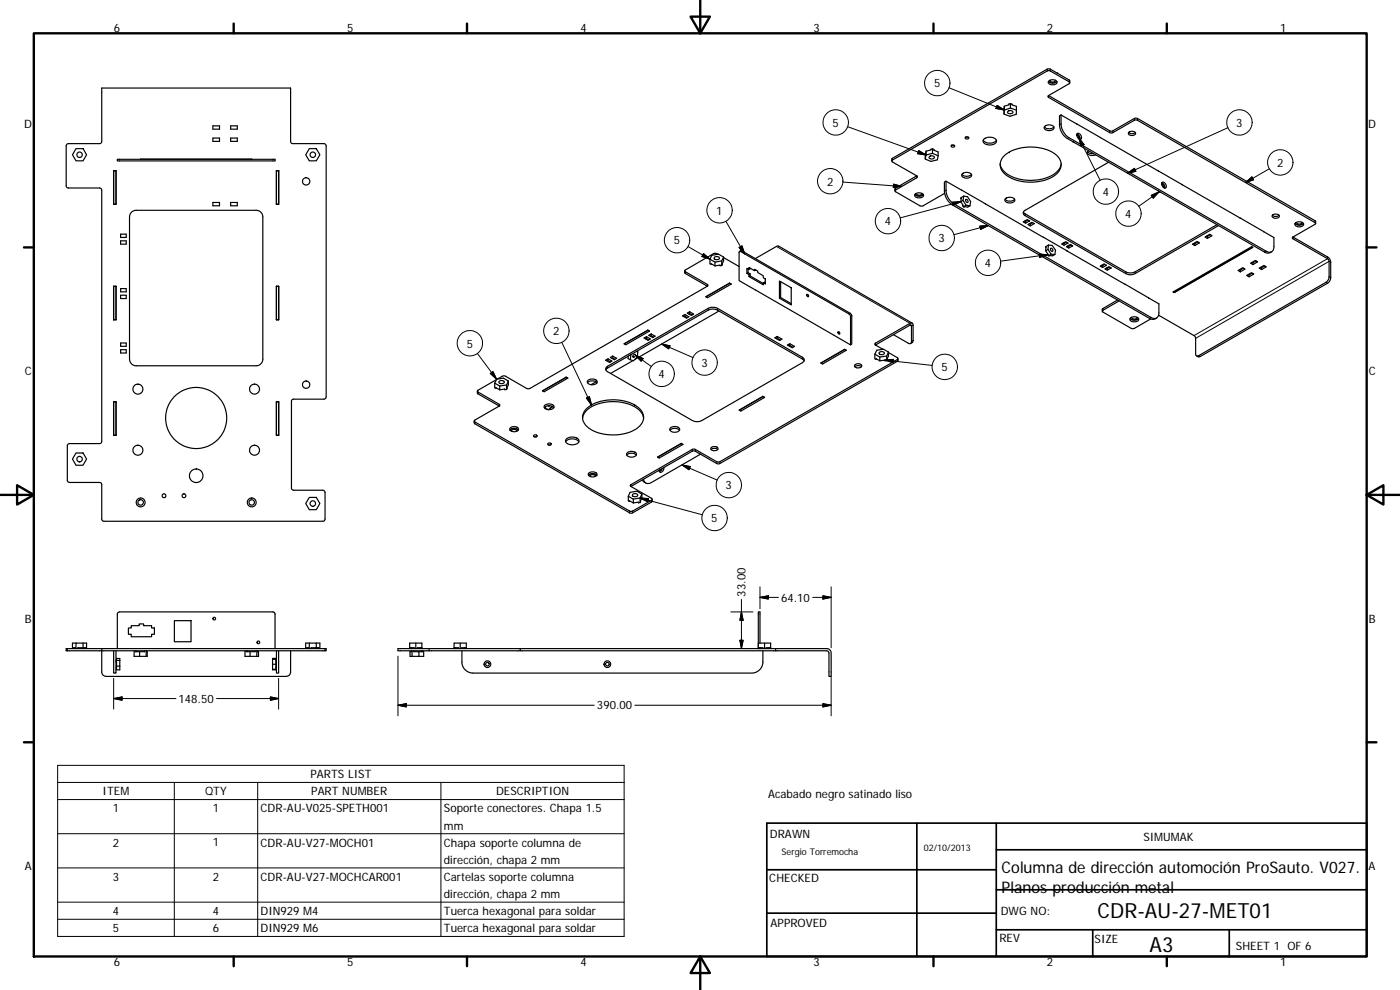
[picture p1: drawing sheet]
<svg xmlns="http://www.w3.org/2000/svg" width="420mm" height="297mm" viewBox="0 0 420 297" stroke-linecap="round" stroke-linejoin="round" font-family="sans-serif">
<g fill="none" stroke="#000" stroke-width=".36">
<path d="M30.5 26.4h56.7l.1 16.4 .6 .3h9.5l.4 .3 .1 75.7-.2 .4-.5 .3h-9.1h-.3l-.3 .4v26.4l.6 .5h8.8l.4 .2 .2 .4v8l-.3 .6-66.2 .1-.5-.7v-10.3l-.1-.5-.5-.1h-9l-.7-.5v-10.5l.2-.5 .5-.2h9l.5-.2 .1-.5v-75.3l-.1-.5-.5-.2h-9.5l-.3-.2-.2-.4v-12l.5-.7h9.5l.6-.3zM63.9 37.8h2v1h-2zM69.2 37.8h2v1h-2zM301.4 33l-.1 1.2 1.8 .7 1.9-.6v-1.2M301.4 31.9l-.1 2.3M301.4 31.9v1.1M302.5 33.4a.9 .9 0 0 1 1.5 .4 .87 .87 0 0 1-.9 .4 .87 .87 0 0 1-.7-.7zM303.2 31.1l-.4 .1v.3l-1.4 .4M303.2 32.4l-1.8 .6M303.2 31.1l1.8 .8v1.2M303.2 32.4l1.8 .7M303.2 31.1v1.3"/>
<path d="M313.4 38.1a2.06 2.06 0 0 0 2.9 0M313.5 38a1.84 1.84 0 0 1 2.8 .3 1.72 1.72 0 0 1-2.9 0zM314.7 28.7l6.2-3.6 .1-.3-6.3-3.6-47 26.9 .1 .5 7.3 4.2M314.7 24.4a1.55 1.55 0 0 1 2.5 .4 1.66 1.66 0 0 1-2.6-.1zM314.7 28.7l-.2 .2 .2 .3 18.6 10.7 .7-.1 6.4-3.7h1l53.4 30.8-.2 .4-6.6 3.8M314.7 24.4a1.79 1.79 0 0 0 2.5 0M314.7 28.7l18.5 10.6h.7l6.7-3.8h.8l53.2 30.7 .3 .8M316.7 24.1a.87 .87 0 0 1-.8 .5 .87 .87 0 0 1-.8-.5M317.2 21.9l.3 .2M317.4 21.9v.1M318.4 34.5l-.4 .3v2.7a5.1 5.1 0 0 0 2.3 4.1l59.5 34.2 .9 .1 .9-.4M318.4 34.5l4.8 2.7"/>
<path d="M318.4 34.5v2.7a5.3 5.3 0 0 0 2.4 4.1l59.2 34.1a1.43 1.43 0 0 0 1.6 .2 1.43 1.43 0 0 0 .7-1.6v-2.7l-3-1.8M321 24.8l-.1-.8-5.7-3.3h-.9l-46.5 26.8-.2 .8M323.1 37.2l7.2 4.1M323.2 37.2h.1M338.7 39.8a1.53 1.53 0 0 0 2 0M338.8 39.7a1.22 1.22 0 0 1 2 .5 1.29 1.29 0 0 1-2.2-.2zM22.8 44.6h2.1l1.1 1.8-1.1 1.9h-2.1l-1.1-1.9zM34.1 51.2h.7v10.1h-.7zM34.1 51.2v10.1M34.8 51.3v10h-.7M35.2 47.8h47.3v.5h-47.3zM42.2 47.8h33.4"/>
<path d="M63.9 41.4h2v1h-2zM69.2 41.4h2v1h-2zM82.9 51.2h.8v10.1h-.8zM83 51.2v10.1M83.6 51.3v10h-.6M83.6 51.2v.1M92.8 44.6h2.1l1.1 1.8-1.1 1.9h-2.1l-1.1-1.9zM274.6 58.3a1.79 1.79 0 0 0 2.5 0M274.7 58.2a1.59 1.59 0 0 1 2.5 .5 1.64 1.64 0 0 1-2.7 0zM275 58a.89 .89 0 0 0 .8 .6 .89 .89 0 0 0 .9-.6M275.1 52.8l.2 .3-.2 .2-6.4 3.8-.1 .2 7.8 4.5 .6-.1 6.5-3.7M275.1 52.8l-6.3 3.6-.2 .9"/>
<path d="M277.7 46.1h.1M277.7 46.1v.1M277.9 46.5l-.2 1.2 1.7 .7 1.9-.4 .2-1.3M277.9 45.4l-.2 2.3M277.9 45.4v1.1M279 46.9a.72 .72 0 0 1 .9-.2 .72 .72 0 0 1 .4 .8 .72 .72 0 0 1-.9 .3 .72 .72 0 0 1-.4-.9zM279.9 46l1.6 .7M279.9 44.7l-2 .7M279.9 44.7v1.3M279.9 46l-2 .5M279.9 44.7l1.6 .9v1.1M283.9 54.4l-.5 .3v2.7a5.5 5.5 0 0 0 2.4 4.1l59.2 34 1.1 .3 1-.4"/>
<path d="M283.9 54.4v2.7a5.1 5.1 0 0 0 2.4 4.1l59.1 34.1a1.44 1.44 0 0 0 1.7 .1 1.44 1.44 0 0 0 .7-1.5v-2.7l-3.1-1.8M283.9 54.4l4.7 2.7M285.5 43.7l.1-.1a.56 .56 0 0 1 .9 .4 .56 .56 0 0 1-.6 .2 .56 .56 0 0 1-.4-.5zM285.7 43.6h.6M288.6 57.1l7.1 4.1M288.6 57.1h.1M288.7 52.3a2 2 0 0 0 2.8 0M288.9 52.1a1.9 1.9 0 0 1 2.7 .5 1.74 1.74 0 0 1-3 0zM289.2 58.8l-.2 1.3M289.2 58.8l1.2 .2 .9 1.5-.2 1.2M289.2 58.8l-.8 .5-.1 1.2M289.7 41.2l.1-.1a.47 .47 0 0 1 .6-.1 .47 .47 0 0 1 .2 .6 .55 .55 0 0 1-.6 .1 .55 .55 0 0 1-.3-.5z"/>
<path d="M289.8 59.9a.5 .5 0 0 1 .6 .2 .5 .5 0 0 1-.2 .7l-.4-.5zM289.9 41.1h.6M295.1 42.1a2.65 2.65 0 0 0 3.9 0M295.4 41.7a2.62 2.62 0 0 1 3.7 .5 1.96 1.96 0 0 1-3 1.1 .96 .96 0 0 1-1-.5 .96 .96 0 0 1 .3-1.1zM300.2 49.1a6.5 6.5 0 0 0 5.5 4.6 13 13 0 0 0 11.9-2.5l.7-1.2 .2-.9M301.5 46.7a13.4 13.4 0 0 1 15.5-.2 3.7 3.7 0 0 1-.7 6.3 13.6 13.6 0 0 1-15-.9 3.5 3.5 0 0 1 .2-5.2zM301.7 59.8a1.98 1.98 0 0 0 2.8 0M301.7 59.7a1.87 1.87 0 0 1 2.9 .3 1.76 1.76 0 0 1-3 0zM322 42.5l.4 .3M323.2 40.7l.4 .2 .1 .7M323.2 40.3a1.39 1.39 0 0 1 .9 1.5 1.44 1.44 0 0 0-.9-1.5zM323.3 40a1.09 1.09 0 0 1 1.1 .6 1.09 1.09 0 0 1-.1 1.2 1.21 1.21 0 0 1-1-1.8z"/>
<path d="M326.4 45.5a1.97 1.97 0 0 0 1.8 .6M326.7 45.2a.79 .79 0 0 0-.3 1 .79 .79 0 0 0 1 .4l1.4-.1M330.2 41.3h.1M330.2 41.3l17.5 10M332.7 48.7l-25 14.4a.84 .84 0 0 0-.6 .8 .84 .84 0 0 0 .6 .8l30.2 17.4a2.88 2.88 0 0 0 2.8 0l25-14.4M347.7 51.3l7.1 4.1M347.7 51.3h.1M347.7 57.3l.5 .3M348 57.5l-.2 .1M348.6 54.9a1.39 1.39 0 0 1 .9 1.5M348.6 55.3h.1a.73 .73 0 0 1 .5 1M348.7 54.8a1 1 0 0 1 1.1 .4 1 1 0 0 1-.1 1.2 1.26 1.26 0 0 1-1-1.6z"/>
<path d="M354.7 55.4l17.5 10M354.7 55.4h.1M36.2 72.3h1.7v1h-1.7zM36.2 70.3h1.7v.9h-1.7zM39.6 63.5l1.3-.4h36a1.97 1.97 0 0 1 2 2v42.6a2 2 0 0 1-2 2h-36a1.97 1.97 0 0 1-2-2v-42.6l.2-1zM63.9 60.7h2v1h-2zM69.2 60.7h2v1h-2zM83.6 61.3h.1M213.1 77.8v1.3l1.5 .7M213.1 77.8l1.5 .8M214.4 77.2a.79 .79 0 0 1 .9-.3 .79 .79 0 0 1 .5 .8l-.1 .1a.77 .77 0 0 1-.9 .2 .77 .77 0 0 1-.4-.8zM214.6 78.6v1.2"/>
<path d="M215.5 76.3l-.7-.3-.6 .1-8.7 5.1 .2 .3 6.7 3.9-.1 .5M216.6 79.7l-.5 .1v-.3l-1.5 .3M216.6 78.3v1.4M217.2 77.1l-.6 1.2-2 .3M217.2 77.1v1.2l-.6 1.4M217.2 77.1l-1.5-.8-2.1 .3-.5 1.2M217.2 77.3l4.6 2.6M221.9 75.5h.4l32.6 18.8 .4 .6v8.6l-33.5-19.3zM221.9 75.4l.7-.2 32.7 18.9 .3 .7v8.5l-.3 .2M226.7 77.6l6.3-3.7h.7l40.1 23M288.3 60.5l.8 1.5M289 60.1l.9 1.5 1.2 .1"/>
<path d="M289 60.1l-.7 .4M289.9 61.6l-.8 .4M291.1 61.7l-.7 .4-1.3-.1M295.7 61.1v.1M295.7 61.2l17.4 10M307.1 66.6l1.2-.7 .7 .4-1.2 .7zM307.1 63.6l.6 .6 30.2 17.4a3 3 0 0 0 2.8 0l24.5-14.2M307.5 66.3l.3 .1M307.8 66.4v.6M308.5 67.4l1.2-.7 .7 .4-1.2 .7zM308.5 66l-.7 .4M309 67.1l.2 .1"/>
<path d="M309.2 67.2v.6M309.9 66.8l-.7 .4M313.1 71.2l7.1 4.1M313.1 71.2h.1M313.8 75.2l.8 1.5M314.5 74.8l1 1.5 1.1 .1M314.5 74.8l-.7 .4M314.7 73.5l1.1 .1 1 1.5-.2 1.3M314.7 73.5l-.9 .5v1.2M314.7 73.5l-.2 1.3M315.3 74.5a.52 .52 0 0 1 .6 .3 .52 .52 0 0 1-.2 .6l-.4-.4zM315.5 76.3l-.9 .4"/>
<path d="M316.6 76.4l-.7 .4-1.3-.1M318.6 73.2l1.2-.7 .7 .4-1.2 .7zM319.1 72.9l.2 .2M319.3 73.1v.5M320 72.7l-.7 .4M320 74l1.2-.7 .7 .5-1.2 .6zM320.2 75.2v.1M320.2 75.3l17.5 10M320.5 73.8l.2 .1M320.7 73.9v.5M321.5 73.5l-.8 .4M330.2 79.9l1.1-.7 .8 .4-1.2 .7z"/>
<path d="M330.7 79.6l.2 .1M330.9 79.7v.6M331.6 79.3l-.7 .4M357.9 73.3l1.4-.8 .7 .4-1.4 .8zM358.3 73l.3 .2v.5M359.5 72.6l-.9 .6M361.6 71.1l1.5-.8 .7 .4-1.4 .8zM362.1 70.8l.3 .2v.5M363.3 70.4l-.9 .6M372.2 65.4l7.1 4.1M372.2 65.4h.1M375.3 79l1.4-.9 .8 .4-1.5 .9z"/>
<path d="M375.8 78.7l.2 .1v.6M376 74.2l-23.6 13.5M377 78.3l-1 .5M379.3 69.5h.1M379.5 79.8l-.9 .5M381.9 64.6a1.56 1.56 0 0 0 1.9 0M381.9 64.5a1.22 1.22 0 0 1 2 .5 1.28 1.28 0 0 1-2.1-.2zM388 71.1l-.2 .3 .2 .2 10.7 6.2 .2 .6v4.7l-.4 1.1-.6 .5-38.1 22a.57 .57 0 0 1-.7 .1 .57 .57 0 0 1-.3-.6v-4.7l-.3-.7-10.8-6.2M388 71.1l10.4 6a1.95 1.95 0 0 1 1 1.6v4.6a2.11 2.11 0 0 1-1 1.7l-38.4 22.1-.9-.4M388.7 67a1.79 1.79 0 0 0 2.5 0M388.8 66.9a1.55 1.55 0 0 1 2.4 .5 1.63 1.63 0 0 1-2.6 0zM389.1 66.7a.89 .89 0 0 0 .8 .5 .89 .89 0 0 0 .8-.5"/>
<path d="M34.1 85.9h.7v10h-.7zM34.1 85.9v10h.7v-10M36.2 86.6h1.7v1h-1.7zM36.2 88.6h1.7v1h-1.7zM82.9 85.9h.8v10h-.8zM83 85.9v10h.6v-10M83.6 85.9h.1M83.6 95.9h.1M194.4 99.1l.5 .2-7.1 4.1-.5-.3M194.4 99.1h.1M194.4 99.1l.4 .3M194.4 99.1l-7 4.1"/>
<path d="M194.4 99.1l-7.1 4M204.8 94.8l.8-.4 1.1 .6-.7 .4zM205.3 95l.3-.1 .7 .4M205.5 81.3l.2 .8 6.6 3.8M205.6 94.4v.5M206.3 94l.7-.5 1.1 .7-.6 .4zM206.7 94.2l.3-.1 .7 .4M207 93.5v.6M211.8 89l7.1-4.1 .5 .3-7.1 4.1zM212.3 85.9l-53.3 30.7h-.9l-6.5-3.8h-.7l-1.6 .9M215.8 93.3l-25.3 14.6M218.9 84.9l.5 .4"/>
<path d="M224.1 80.5l.7 .3v-.6l1.6 1v-.4l1 .5v.5l1.7 .9v.6l.6 .4v1.5l-.6-.3v.6l-4.3-2.5v-.6l-.7-.4zM224.5 81.8l.6 .4M224.5 81.8l-.4 .2M224.5 80.7v1.1M225.1 82.2v.6l4 2.3M225.1 80.4l-.3 .4M225.1 82.2l-.3 .2M225.1 82.8l-.3 .2M226.8 81l-.4 .2M226.8 81h.1M229.7 84.8l-.3-.2-.3 .3M233.9 84.3l3.6 2v5.2l-3.6-2z"/>
<path d="M234.3 89.3l3.2 1.8M234.3 89.3l-.4 .2M234.3 84.5v4.8M242.2 88.3h.2a.34 .34 0 0 1 .3 .4 .34 .34 0 0 1-.3 .3zM242.5 88.4l.2 .4M251.5 99.6a.33 .33 0 0 1 .5 .2 .33 .33 0 0 1-.3 .4zM251.8 99.6l.2 .4M331.6 80.7l1.2-.7 .7 .4-1.2 .7zM332.1 80.4l.2 .1M332.3 80.5v.6M333 80.1l-.7 .4M335.4 90l-4.5 2.6-.1 .8"/>
<path d="M335.9 90.3l-5 2.9-.1 .3 9 5.1 .6-.1 4.9-2.8M337.6 85.3l7.2 4.1M337.7 85.3h.1M339.2 95.5a1.79 1.79 0 0 0 2.5 0M339.3 95.4a1.52 1.52 0 0 1 2.4 .5 1.66 1.66 0 0 1-2.6 0zM339.6 95.2a.86 .86 0 0 0 .8 .5 .86 .86 0 0 0 .8-.5M344.7 89.4h.1M352 87.6l23.6-13.6 .4 .2-23.6 13.6zM352.1 87.5l.3 .2M352.4 87.7v.1M371.5 81.2l1.4-.9 .8 .5-1.5 .8zM372 80.9l.2 .1v.6"/>
<path d="M373.2 80.5l-1 .5M374.1 82.7l1.4-.9 .7 .4-1.3 .9zM374.6 82.4l.3 .1M374.9 82.5v.6M375.8 82l-.9 .5M377.9 80.5l1.4-.8 .7 .4-1.4 .8zM378.4 80.2l.2 .1v.6M36.2 102.9h1.7v1h-1.7zM36.2 104.9h1.7v1h-1.7zM143.3 117.4l.1 .7 6.4 3.7M148.5 115v1.3l1.5 .7M148.5 115l1.5 .8"/>
<path d="M149 113.9l-5.6 3.3-.1 .3 6.5 3.8 .2 .2-.2 .3M149.8 114.4a.78 .78 0 0 1 .9-.3 .78 .78 0 0 1 .5 .8 .77 .77 0 0 1-.8 .3 .77 .77 0 0 1-.6-.8zM150 115.8v1.2M152 116.9h-.5v-.2l-1.5 .3M152 115.5v1.4M152.6 114.3l-.6 1.2-2 .3M152.6 114.3v1.2l-.6 1.4M152.6 114.3l-1.5-.8-2.1 .3-.5 1.2M169.9 113.3l.4 .2M169.9 113.3l-7.1 4M169.9 113.2l-7.1 4.1M169.9 113.2l.5 .3-7.1 4-.5-.2"/>
<path d="M169.9 113.2v.1M176.3 114.9a2.06 2.06 0 0 1 2.9 0M176.5 114.1a1.85 1.85 0 0 1 2.7 .5 1.72 1.72 0 0 1-3 0zM178.9 114.6l-1.5 .8M181.7 108.1l.8-.4 1.1 .6-.6 .4zM182.1 110l30.4-17.5a3.2 3.2 0 0 1 2.8 0l25.5 14.7a.86 .86 0 0 1 .6 .8 .86 .86 0 0 1-.6 .8l-30.2 17.4a3.1 3.1 0 0 1-2.8 0l-25.5-14.7a.85 .85 0 0 1-.2-1.5zM182.2 108.3l.3-.1 .7 .4M182.5 107.7v.5M183.2 107.3l.7-.5 1.1 .7-.6 .4zM183.6 107.5l.3-.1 .7 .4M183.9 106.8v.6M188.6 106.8l-.1 .8 .7 .4"/>
<path d="M189.3 106.4h.1M189.4 106.4h-.1M190 108.2l-6.8 3.8M190.1 106.4a.32 .32 0 0 1 .5-.1 .32 .32 0 0 1 0 .5l-.3 .4h-.3zM191 105.4l.4 .2-.1 1.5-1.2 1.1-.9-.2 .1-1.6M191.1 105.4l.3 .2M193.3 101.4l.7-.4 1.2 .7-.7 .4zM193.8 101.7l.2-.2 .7 .5M194 101v.5M194.7 100.6l.7-.4 1.2 .7-.7 .4zM195.2 100.9l.2-.2 .7 .4M195.4 100.2v.5"/>
<path d="M228.9 119l.5 .3M228.9 119l-7 4.1M228.9 118.9v.1M233.3 100.9l1.4 .8-.8 .5-1.4-.9 .8-.4v.6M233.3 101.5l-.3 .1M233.3 101.5l.9 .5M237 103.1l1.5 .8-.8 .4-1.4-.8 .7-.4v.6M237 103.7l-.2 .1M237 103.7l1 .5M241.3 108.3l-.5-.6-25.5-14.6a3.1 3.1 0 0 0-2.8 0l-30.2 17.3-.5 .6M246.3 108.9l7.2-4.1 .5 .3-7.1 4.1zM253.5 104.9l.4 .3"/>
<path d="M253.5 104.9l-7.1 4.1M253.5 104.8v.1M256.5 110l.2-.1a1.67 1.67 0 0 1 1.8 .1M256.5 109.5a1.26 1.26 0 0 1 2.1 .4 1.34 1.34 0 0 1-2.2-.2zM262.6 106.3v1.3l.3 .2v-.2l1.1 .7M262.6 106.3l1.4 .8M263.9 105.7a.79 .79 0 0 1 .9-.3 .79 .79 0 0 1 .5 .8 .78 .78 0 0 1-.9 .3 .78 .78 0 0 1-.5-.8zM264 107.1v1.2M266.1 106.8v1.4M266.1 108.2l-2.1 .1M266.6 105.6l-.5 1.2-2.1 .3M266.6 105.6v1.2l-.5 1.4"/>
<path d="M266.6 105.6l-1.5-.8-2 .3-.5 1.2M266.6 105.8l2.8 1.6v.4l-53.4 30.7h-.9l-6.6-3.7h-.6l-18.7 10.7 .1 .5M268.1 100.4l4.5 2.6a.56 .56 0 0 0 .7 .1 .56 .56 0 0 0 .2-.6v-4.8l-.2-.2-10.6 6 2.3 1.3M269.5 107.6l-.1 .7-53.4 30.8h-.9l-6.4-3.7-.8-.1-18.6 10.7M273.3 103.1l.7-.7v-4.8a.57 .57 0 0 0-.2-.7 .57 .57 0 0 0-.7 .1l-10.5 6 .1 .5M22.8 135.9h2.1l1.1 1.8-1.1 1.9h-2.1l-1.1-1.9zM34.1 120.5h.7v10.1h-.7zM34.1 120.5v10.1M34.1 130.6h.7M82.9 120.5h.8v10.1h-.8zM83 120.5v10.1M83 130.6h.6"/>
<path d="M83.6 120.5v10.1M142.3 126.3l.2 .8 46.6 26.8h.6l5.8-3.3 .2-.8M149.8 121.8l-7.3 4.2-.1 .5 46.5 26.8h1l5.8-3.4-.2-.4-6.2-3.5M153 129a1.85 1.85 0 0 1 2.5 0M153.1 128.4a1.44 1.44 0 0 1 2.5 .5 1.56 1.56 0 0 1-2.6-.2zM153.5 129.4a.86 .86 0 0 1 .8-.6 .86 .86 0 0 1 .8 .6M160.2 130.7a.53 .53 0 0 1 .6-.3 .53 .53 0 0 1 .4 .6h-.2a.53 .53 0 0 1-.5 .1 .53 .53 0 0 1-.3-.4zM160.3 131.1h.7M163.4 122.3a2 2 0 0 1 2.8 0M163.4 121.7a1.83 1.83 0 0 1 2.9 .3 1.72 1.72 0 0 1-3 0zM163.4 122.4l.3 .2M163.8 121.9l-.1 .7 .8 .3"/>
<path d="M164.4 133.1a.48 .48 0 0 1 .6-.2 .48 .48 0 0 1 .3 .6h-.1a.45 .45 0 0 1-.6 .1 .45 .45 0 0 1-.2-.5zM164.5 122.9h-.1M164.5 121.7l.2 .2 .3-.2M164.6 133.5h.6M165.7 121.9l-1 1M165.9 122l-.9 .6M169.8 132.6a2.65 2.65 0 0 1 3.9 0M169.9 131.7a2.6 2.6 0 0 1 3.8 .5 2.05 2.05 0 0 1-3 1.1 .97 .97 0 0 1-.8-1.6zM174.8 125.5a6.4 6.4 0 0 1 5.6-4.6 13.2 13.2 0 0 1 11.5 2.2l.9 1.1 .4 1.3M176 122.7a13.4 13.4 0 0 1 14.5-1.2 3.8 3.8 0 0 1 1.9 5.9 11.7 11.7 0 0 1-10.4 3 8.3 8.3 0 0 1-7-4 3.4 3.4 0 0 1 1-3.7zM188.1 136.6a2.06 2.06 0 0 1 2.9 0M188.3 135.8a1.85 1.85 0 0 1 2.7 .5 1.72 1.72 0 0 1-3 0z"/>
<path d="M197.3 137.2l7.1-4.2 .6 .4-7.2 4zM201.1 129.1a2.06 2.06 0 0 1 2.8 0M201.3 128.3a1.9 1.9 0 0 1 2.7 .5 1.72 1.72 0 0 1-3 0zM204.4 133.1l.5 .3M204.4 133.1l-7 4.1M204.4 133v.1M210.2 136.3l-14.7 8.5a1.41 1.41 0 0 1-1.5 .2 1.41 1.41 0 0 1-.8-1.2M213.4 134.9a1.53 1.53 0 0 1 2 0M213.4 134.3a1.27 1.27 0 0 1 2.1 .4 1.19 1.19 0 0 1-1.2 .6 1.19 1.19 0 0 1-1-.9zM221.8 123l7.1-4.1 .6 .3-7.2 4.1zM92.8 149.2h2.1l1.1 1.9-1.1 1.8h-2.1l-1.1-1.8zM176.6 142.6a1.76 1.76 0 0 1 2.5 0"/>
<path d="M176.7 142a1.63 1.63 0 0 1 2.5 .4 1.52 1.52 0 0 1-2.7-.1zM177 142.9a.89 .89 0 0 1 .9-.5 .89 .89 0 0 1 .8 .5M188.6 148.9v1.4l1.5 .6M188.6 148.9l1.5 .9M189.9 148.3a.77 .77 0 0 1 .9-.3 .77 .77 0 0 1 .5 .8l-.1 .1a.76 .76 0 0 1-.9 .2 .76 .76 0 0 1-.4-.8zM190.1 149.8v1.1M192.1 150.8l-.5 .1v-.2l-1.5 .2M192.1 149.4v1.4M192.6 148.3l-.5 1.1-2 .4M192.6 148.3v1.1l-.5 1.4M192.6 148.3l-1.5-.9-2 .3-.5 1.2M192.8 144l1 .9"/>
<path d="M198.7 140.6l-.8 .9M199.3 140.3a1.07 1.07 0 0 1-1.4 1.3v-.5l.4-.3M20.2 194.6h10.3M20.2 194.6v.7M20.2 195.3h10.3M20.2 194.6h-.3v.7h.3M22.5 194.4v.2M22.8 193v1.6M23.4 194.6v-.2h2.3v.2M24.9 193v1.4M25.2 194.4v.2M26 194.6v-1.6h-4.3v1.4h.9v.2"/>
<path d="M30.5 195.3h67M34.8 198.2h1.2M34.8 195.3v6.7h-.7v-6.7M34.8 198.5h.2v2.2h-.2M34.8 198h.2v-.4h1v3.4h-1.2M35 199.9h1M35.2 194.6v-10.3l.1-.4 .6-.3h46l.6 .5v10.5M38.5 188.4h.9v-.7h2.4v-.5h1.3v.5h2.4v.7h.8v1.9h-.8v.8h-6.1v-.8h-.9zM40.2 195.3v1.6h4v-1.4h-.2v-.2M40.9 195.3v.2M41.9 195.5v1.4M43.4 195.3v.2h-2.8v-.2"/>
<path d="M43.9 195.3v1.6M52.3 186.2h5v6.4h-5zM73.5 195.3v1.6h4.1v-1.4h-.4v-.2M74.2 195.3v.2M75 195.5v1.4M76.6 195.3v.2h-2.7v-.2M77.1 195.3v1.6M81.8 197.8v1.5M81.8 199.3v1.7h1v-.2M81.8 197.8h1.2M81.8 199.3h1M82.8 198.3h.2"/>
<path d="M83 197.7l-.2 .1M83 197.5h-1.2v.3M83 198.1h-.2v2.3h.2M83.6 195.3v6.7h-.6v-6.7M87.2 195.3v6.3a1.3 1.3 0 0 1-1.3 1.3h-54a1.34 1.34 0 0 1-1.4-1.3v-6.3M92.8 193v1.6M93.4 194.6v-.2h2.3v.2M94.9 193v1.4M95.2 194.4v.2M96 194.6v-1.6h-4.3v1.4h.9v.2M97.5 194.6h.4v.7h-.4M97.5 195.3v-.7h-.5h-66.5v.7"/>
<path d="M122.9 194.6v-1.6h3.7v1.6M122.9 194.4h1.4v.2M123.5 194.4l-.1 .2M123.7 195.3v1.6M124.8 193v1.6M125.7 195.5v1.4M126.1 194.4v.2M126.5 195.3v.2M126.6 194.4h-1.4v.2M126.8 195.3v.2h-2.6v-.2M127.2 195.3v1.6h-4.1v-1.4h.4v-.2M128.8 194.6h27.3"/>
<path d="M128.8 194.6h-9.4v.7h9.4M128.8 195.3h27.3M128.8 194.6v.7M136.3 194.6v-1.6h3.6v1.6M136.3 194.4h1.4v.2M136.8 194.4l-.1 .2M138.1 193v1.6M138.6 195.3v3.3a3.3 3.3 0 0 0 3.4 3.4h83.6a3.4 3.4 0 0 0 3.3-3.4v-3.3M139.4 194.4v.2M139.5 194.4v.2M139.9 194.4h-1.3v.2M227.6 193h3.7v1.6"/>
<path d="M227.6 194.4h1.4v.2M228.1 193v-9.4h-.5v11M228.1 194.4v.2M229.5 193v1.6M230.8 194.4v.2M231.3 194.4h-1.4v.2M232.8 194.6h-76.7v.7h76.7M232.8 194.6v.7M232.8 194.6h15.3a1.34 1.34 0 0 1 1.3 1.4v6.9h-.6v-6.9l-.3-.6-15.7-.1M34.8 200.3h.2M81.8 200.8h1.2M82.8 200.3h.2"/>
<circle cx="23.9" cy="46.4" r=".82"/>
<circle cx="91.9" cy="54.4" r="1.1"/>
<circle cx="93.9" cy="46.4" r=".82"/>
<circle cx="41.4" cy="116.8" r="1.5"/>
<circle cx="76.4" cy="116.7" r="1.49"/>
<circle cx="91.9" cy="115.4" r="1.1"/>
<circle cx="23.9" cy="137.8" r=".83"/>
<circle cx="41.4" cy="135.1" r="1.5"/>
<circle cx="58.9" cy="125.4" r="9.2"/>
<circle cx="76.4" cy="135.1" r="1.49"/>
<circle cx="42.2" cy="150.8" r="1.34"/>
<circle cx="42.2" cy="150.8" r=".82"/>
<circle cx="49.2" cy="148.8" r=".57"/>
<circle cx="55.2" cy="148.8" r=".57"/>
<circle cx="58.9" cy="142.7" r="2.03"/>
<circle cx="75.5" cy="150.8" r=".82"/>
<circle cx="75.5" cy="150.8" r="1.34"/>
<circle cx="93.9" cy="151.1" r=".83"/>
<circle cx="64.3" cy="185.6" r=".42"/>
<circle cx="77.5" cy="192.7" r=".42"/>
<circle cx="146.3" cy="199.3" r="1"/>
<circle cx="146.3" cy="199.3" r=".54"/>
<circle cx="182.3" cy="199.3" r="1.01"/>
<circle cx="182.3" cy="199.3" r=".55"/>
</g>
<g fill="none" stroke="#000" stroke-width=".3">
<path d="M254.4 38l23.5 8.5M284.8 26.3l16.6 6.7M299.3 31.6l2.1 1.4-2.5-.5zM314.3 20.7v.6M314.7 28.7v.5M315.2 20.7v.6M318.4 37.2l-.4 .3M320.9 24v.6M333 39.2v.6M334 39.2v.6M340.4 35.5v.6M341.4 35.5v.6"/>
<path d="M368.5 38.3l-30.1 13.7M253 54.6l17.6 1.3M267.8 47.5v.5M268.2 55.2l2.4 .7-2.5 .3zM268.8 56.4v.6M275.1 52.8v.5M275.7 45.2l2.2 1.3-2.5-.4zM283.9 57.1l-.5 .3M320.8 41.3l-.5 .3M323.8 41.4l6.4 12.7M323.8 41.4l1.5 2-.8 .4zM338.4 52l2.1-1.5 .4 .9z"/>
<path d="M345.5 58.6l2.3-1-1.7 1.8zM347.8 57.6l-6.1 4.3M373.8 54.8l1.9-1.7 .5 .9zM380.9 50.7l-7.1 4.1M206.5 74l6.6 3.8M211.1 76.1l2 1.7-2.4-.8zM217.9 66.4l5.6 9.8M221.8 74.3l.9-.5 .8 2.4zM222.6 75.2l-.3 .3M233 73.9l40.1 23.1v.6l.4 .2 .5-.2M285.8 60.7l2.5-.2-2.2 1.1zM286.3 61.2l-.5 .3"/>
<path d="M288.3 60.5l-18.2 4.9M294.1 67.8l2.5-.1-2.3 1.1zM296.6 67.7l-10.3 2.7M307.7 64.2v.5M311.9 76.2l2.5 .2-2.4 .8zM314.4 76.4l-14.1 2M380 75.4l-.5 .2M388 71.1v.5M394.6 66.2v.6M398.4 77.1v.5l-40.1 23.1M399.4 78.7l-.5-.3-40.1 23.1M205.7 81.5v.6"/>
<path d="M212.3 85.3v.6M212.5 92.5v.6M215.3 92.5v.6M255.2 94l-.4 .2M255.6 94.8l-.3 .2M331 92.6v.5M337.9 81.6v.5M340.7 81.6v.5M345.4 95.2l-.4 .3M397.9 84.7l.5 .3M398.9 83.1l.5 .2M143.3 106l5.7 7.8"/>
<path d="M143.5 117.6v.6M147.1 112.1l.8-.6 1.1 2.3zM168.6 102.7l8.9 18.8M176 119.4l.9-.4 .6 2.5zM182.3 109.9v.5M190.7 106.6l2.3 1-.6 .8zM190.7 106.6l4.8 3.4M198.6 103.2l9.4 4.1M198.6 103.2l2.5 .6-.4 .9zM240.8 107.2v.5M262.7 103v.5M265.6 108.1l2.5-.3-.1 1z"/>
<path d="M265.6 108.1l14.2 1.5M269.3 107.9v.5M274 102.2l-.5 .3M359.8 106.7l.4 .3M142.5 126.6v.5M149.8 121.3v.5M204.7 139.5l2.4 .5-.3 .9zM204.7 139.5l10.5 4.5M207.7 134.9v.5M208.7 134.9v.5M215.1 138.5v.6M216 138.5v.6"/>
<path d="M188.9 153.3v.6M189.3 145.4v.6M189.9 153.3v.6M192.1 149.4l18.7 5.1M192.1 149.4l2.5 .2-.2 1zM195.5 150.1v.5M222.5 179.9v14.7M228.1 176.1v6.6M228.1 179.2l2.5-.4v.9zM228.1 179.2h5.5M243.9 179.2h5.5M247 178.8l2.4 .4-2.4 .5z"/>
<path d="M249.4 176.1v18.3M119.4 196.9v17.9M219.3 183.6h6.7M222 192.1h1l-.5 2.5zM222.5 183.6l.5 2.5h-1zM34.1 203.5v9.3M34.1 209.6l2.5-.5v1zM34.1 209.6h18.7M65 209.6h18.6M81.1 209.1l2.5 .5-2.5 .5zM83.6 203.5v9.3M119.4 211.6l2.5-.5v1z"/>
<path d="M119.4 211.6h58.9M190.5 211.6h58.9M247 211.1l2.4 .5-2.4 .5zM249.4 203.2v11.6M17.3 229.6h170v51.4h-170zM17.3 234.8h170M17.3 239.9h170M52.3 234.8v46.2M77.3 234.8v46.2M132.3 234.8v46.2M17.3 250.1h170M17.3 260.4h170"/>
<path d="M17.3 270.7h170M17.3 275.8h170"/>
<circle cx="250.8" cy="36.7" r="3.8"/>
<circle cx="281.3" cy="24.9" r="3.8"/>
<circle cx="372" cy="36.7" r="3.8"/>
<circle cx="249.2" cy="54.4" r="3.8"/>
<circle cx="331.9" cy="57.5" r="3.8"/>
<circle cx="384.2" cy="48.7" r="3.8"/>
<circle cx="203.2" cy="72.1" r="3.8"/>
<circle cx="215.9" cy="63.1" r="3.8"/>
<circle cx="266.5" cy="66.4" r="3.8"/>
<circle cx="282.6" cy="71.4" r="3.8"/>
<circle cx="296.5" cy="78.9" r="3.8"/>
<circle cx="338.7" cy="64.1" r="3.8"/>
<circle cx="167" cy="99.3" r="3.8"/>
<circle cx="141" cy="103" r="3.8"/>
<circle cx="198.6" cy="112.2" r="3.8"/>
<circle cx="211.5" cy="108.8" r="3.8"/>
<circle cx="283.5" cy="110.1" r="3.8"/>
<circle cx="214.4" cy="155.4" r="3.8"/>
<circle cx="218.7" cy="145.6" r="3.8"/>
</g>
<circle cx="301.3" cy="32.6" r=".18" fill="#000"/>
<g fill="none" stroke="#000" stroke-width=".71">
<path d="M10.1 10h400.1v277h-400.1zM70.1 7.1v2.9M140.2 7.1v2.9M207.3 5h5.8l-2.9 5zM210.2 0v10M280.2 7.1v2.9M350.2 7.1v2.9M7.2 74.2h2.9M410.2 74.2h2.9M.2 148.5h9.9M5.1 145.6l5 2.9-5 2.9zM410.2 148.5l5-2.9v5.8z"/>
<path d="M410.2 148.5h9.9M7.2 222.7h2.9M410.2 222.7h2.9M70.1 287v2.9M140.2 287v2.9M210.2 287l2.9 5h-5.8zM210.2 287v10M280.2 287v2.9M350.2 287v2.9"/>
</g>
<path d="M230.1 247h180.1v40h-180.1zM275.2 247v40M299 255h111.2M299 247v40M230.1 274h68.9M230.1 261h68.9M299 279h111.2M299 267h111.2M327.9 279v8M368.9 279v8" fill="none" stroke="#000" stroke-width=".51"/>
<g fill="#000" stroke="#000" stroke-width=".3">
<path d="M299.3 31.6l2.1 1.4-2.5-.5zM268.2 55.2l2.4 .7-2.5 .3zM275.7 45.2l2.2 1.3-2.5-.4zM323.8 41.4l1.5 2-.8 .4zM338.4 52l2.1-1.5 .4 .9zM345.5 58.6l2.3-1-1.7 1.8zM373.8 54.8l1.9-1.7 .5 .9zM211.1 76.1l2 1.7-2.4-.8zM221.8 74.3l.9-.5 .8 2.4zM285.8 60.7l2.5-.2-2.2 1.1zM294.1 67.8l2.5-.1-2.3 1.1zM311.9 76.2l2.5 .2-2.4 .8z"/>
<path d="M147.1 112.1l.8-.6 1.1 2.3zM176 119.4l.9-.4 .6 2.5zM190.7 106.6l2.3 1-.6 .8zM198.6 103.2l2.5 .6-.4 .9zM265.6 108.1l2.5-.3-.1 1zM204.7 139.5l2.4 .5-.3 .9zM192.1 149.4l2.5 .2-.2 1zM228.1 179.2l2.5-.4v.9zM247 178.8l2.4 .4-2.4 .5zM222 192.1h1l-.5 2.5zM222.5 183.6l.5 2.5h-1zM34.1 209.6l2.5-.5v1z"/>
<path d="M81.1 209.1l2.5 .5-2.5 .5zM119.4 211.6l2.5-.5v1zM247 211.1l2.4 .5-2.4 .5z"/>
</g>
<g font-size="6.3">
<text x="329.4" y="275.4">CDR-AU-27-MET01</text>
<text x="345" y="285.6">A3</text>
</g>
<g font-size="4.8">
<text x="300.6" y="262.1">Columna de dirección automoción ProSauto. V027.</text>
<text x="300.6" y="267.8">Planos producción metal</text>
</g>
<g font-size="3.5">
<text x="34.2" y="9.6">6</text>
<text x="104.2" y="9.6">5</text>
<text x="174.2" y="9.6">4</text>
<text x="244.2" y="9.6">3</text>
<text x="314.2" y="9.6">2</text>
<text x="384.2" y="9.6">1</text>
<text x="280.3" y="26.2">5</text>
<text x="7.3" y="38.4">D</text>
<text x="249.9" y="38">5</text>
<text x="371" y="38.1">3</text>
<text x="410.6" y="38.4">D</text>
<text x="383.3" y="50">2</text>
<text x="248.2" y="55.7">2</text>
<text x="330.9" y="58.8">4</text>
<text x="215" y="64.4">1</text>
<text x="337.7" y="65.4">4</text>
<text x="265.5" y="67.6">4</text>
<text x="202.3" y="73.3">5</text>
<text x="281.7" y="72.7">3</text>
<text x="295.6" y="80.1">4</text>
<text x="166" y="100.6">2</text>
<text x="140.1" y="104.3">5</text>
<text x="7.4" y="112.6">C</text>
<text x="197.6" y="113.5">4</text>
<text x="210.5" y="110.1">3</text>
<text x="282.6" y="111.4">5</text>
<text x="410.8" y="112.6">C</text>
<text x="217.8" y="146.9">3</text>
<text x="213.5" y="156.7">5</text>
<text x="223.8" y="179" transform="rotate(-90 223.8 179)">33.00</text>
<text x="234.4" y="180.5">64.10</text>
<text x="7.4" y="186.9">B</text>
<text x="410.8" y="186.9">B</text>
<text x="53.6" y="210.9">148.50</text>
<text x="179.2" y="212.9">390.00</text>
<text x="93.2" y="233.5">PARTS LIST</text>
<text x="30.8" y="238.6">ITEM</text>
<text x="61.6" y="238.6">QTY</text>
<text x="93.4" y="238.6">PART NUMBER</text>
<text x="148.9" y="238.6">DESCRIPTION</text>
<text x="230.5" y="239.3">Acabado negro satinado liso</text>
<text x="33.9" y="243.7">1</text>
<text x="63.9" y="243.7">1</text>
<text x="78.2" y="243.8">CDR-AU-V025-SPETH001</text>
<text x="133.2" y="243.8">Soporte conectores. Chapa 1.5</text>
<text x="133.2" y="248.9">mm</text>
<text x="231.1" y="251.4">DRAWN</text>
<text x="33.9" y="254">2</text>
<text x="63.9" y="254">1</text>
<text x="78.2" y="254">CDR-AU-V27-MOCH01</text>
<text x="133.2" y="254">Chapa soporte columna de</text>
<text x="343.2" y="252.3">SIMUMAK</text>
<text x="7.4" y="261.1">A</text>
<text x="133.2" y="259.2">dirección, chapa 2 mm</text>
<text x="410.8" y="261.1">A</text>
<text x="33.9" y="264.3">3</text>
<text x="63.9" y="264.3">2</text>
<text x="78.2" y="264.3">CDR-AU-V27-MOCHCAR001</text>
<text x="133.2" y="264.3">Cartelas soporte columna</text>
<text x="133.2" y="269.4">dirección, chapa 2 mm</text>
<text x="230.9" y="264.6">CHECKED</text>
<text x="33.9" y="274.5">4</text>
<text x="63.9" y="274.5">4</text>
<text x="78.2" y="274.5">DIN929 M4</text>
<text x="133.2" y="274.6">Tuerca hexagonal para soldar</text>
<text x="300.3" y="274.5">DWG NO:</text>
<text x="33.9" y="279.6">5</text>
<text x="63.9" y="279.7">6</text>
<text x="78.2" y="279.7">DIN929 M6</text>
<text x="133.2" y="279.7">Tuerca hexagonal para soldar</text>
<text x="231.3" y="278.2">APPROVED</text>
<text x="299.9" y="282.6">REV</text>
<text x="328.5" y="283">SIZE</text>
<text x="370.9" y="285.1">SHEET 1 OF 6</text>
<text x="34.2" y="289.9">6</text>
<text x="104.2" y="289.9">5</text>
<text x="174.2" y="289.9">4</text>
<text x="244.2" y="289.9">3</text>
<text x="314.2" y="289.9">2</text>
<text x="384.2" y="289.9">1</text>
</g>
<g font-size="2.7">
<text x="234.5" y="256.6">Sergio Torremocha</text>
<text x="277.3" y="255.2">02/10/2013</text>
</g>
</svg>
